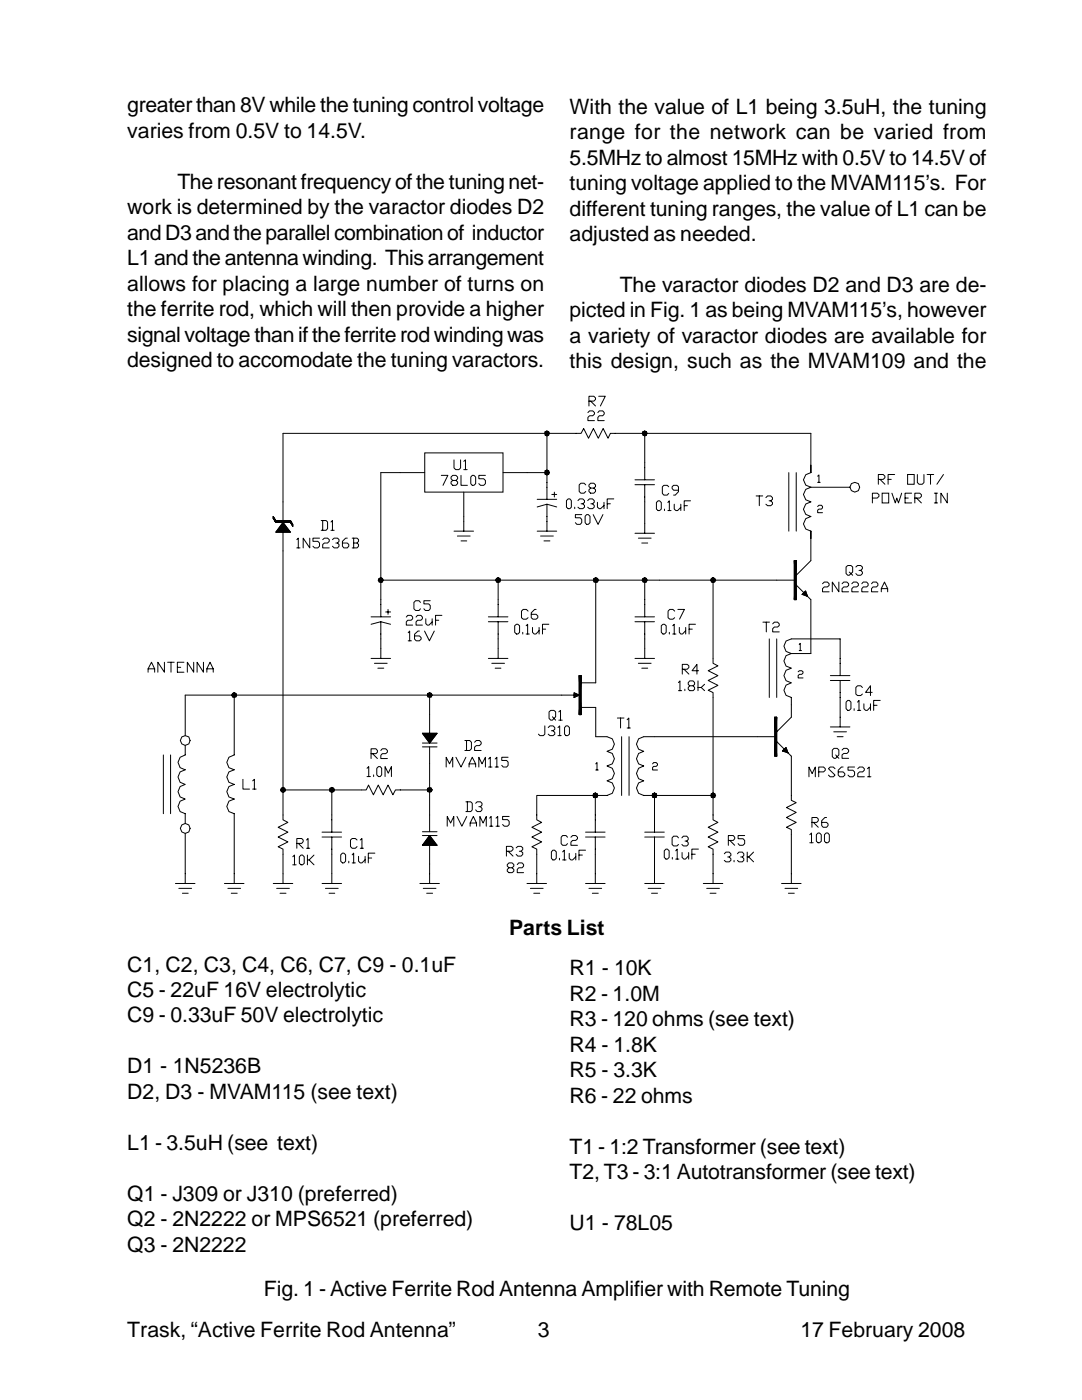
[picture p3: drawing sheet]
<svg xmlns="http://www.w3.org/2000/svg" width="216mm" height="279mm" viewBox="0 0 216 279" stroke-linecap="round" stroke-linejoin="round" font-family="sans-serif">
<path d="M12.9 78.3h192.8v100.8h-192.8z" fill="#fff" stroke="#fff" stroke-width=".2"/>
<g fill="none" stroke="#000" stroke-width=".2">
<path d="M119.5 79.1h1.3l-1 1.9M84.8 90.4h15.6v7.8h-15.6zM84.8 94.3h-8.8v28.8M88.1 94.9h1.3l-1 2M90.3 95.9l-.3-.4v-.3l.3-.3h.7l.3 .3v.3l-.3 .4h-.7l-.3 .3v.3l.3 .4h.7l.3-.4v-.3l-.3-.3M90.6 91.8v1.6l.3 .3h.7l.3-.3v-1.6M92 94.9v2h1.3M92.5 92.1l.4-.3v1.9M92.5 98.2v7.8M92.5 93.7h.7M94.2 94.9h.4l.3 .3v1.3l-.3 .4h-.4l-.3-.4v-1.3zM96.9 94.9h-1.4v.6h1l.4 .4v.6l-.4 .4h-.6l-.4-.4"/>
<path d="M100.4 94.3h8.7M107.2 99.7h3.9M108.7 94.3h.4l-.3 .4zM108.7 86.5h.4l-.3 .3zM108.8 93.9l.3-.1v.5zM108.8 93.9l.3 .4h-.4zM108.8 86.1l.3-.1v.5zM108.8 86.1l.3 .4h-.4zM109.1 93.8l.4 .1-.4 .4zM109.1 94.3v.5l-.3-.1zM109.1 94.3l.4 .4-.4 .1zM109.1 94.3h.5l-.1 .4z"/>
<path d="M109.1 86.5l.4-.4 .1 .4zM109.1 86l.4 .1-.4 .4zM109.1 86.5v.5l-.3-.2zM109.1 86.5l.4 .3-.4 .2zM109.1 86.5h.5l-.1 .3zM109.1 86.5v13.2M109.5 93.9l.1 .4h-.5zM110.1 98.7h1M110.6 98.2v1M113.4 99.6h.3l.3 .3v1.3l-.3 .3h-.3l-.4-.3v-1.3zM115.3 99.9l.4-.3h.6l.3 .3v.3l-.3 .3h-.3M116.9 96.8l-.4-.4h-.6l-.3 .4v1.3l.3 .3h.6l.4-.3"/>
<path d="M117.3 99.9l.3-.3h.6l.4 .3v.3l-.4 .3h-.3M117.3 82.3l.3-.3h.7l.3 .3v.3l-.3 .4h-.7l-.3 .3v.6h1.3M117.5 80.1h1l.3-.4v-.3l-.3-.3h-1v1.9M117.9 97.4l-.4-.3v-.3l.4-.4h.6l.3 .4v.3l-.3 .3h-.6l-.4 .3v.4l.4 .3h.6l.3-.3v-.4l-.3-.3M117.9 80.1l.9 .9M119.3 82.3l.3-.3h.7l.3 .3v.3l-.3 .4h-.7l-.3 .3v.6h1.3M122.5 99.6h-1.3v1.9M126.7 96.7h3.9M126.7 95.8h3.9M128.1 86.5h.6l-.4 .3zM128.3 86.1l.4-.1v.5zM128.3 86.1l.4 .4h-.6z"/>
<path d="M128.7 86.5l.3-.4 .1 .4zM128.7 86l.3 .1-.3 .4zM128.7 86.5v.5l-.4-.2zM128.7 86.5l.3 .3-.3 .2zM128.7 86.5h.4l-.1 .3zM128.7 86.5v9.3M128.7 96.7v9.7M131.3 99.9h.3l.4 .4v1.3l-.4 .3h-.3l-.3-.3v-1.3zM133.4 97.2l-.3-.3h-.6l-.3 .3v1.3l.3 .3h.6l.3-.3M135.4 97.8h-1l-.3-.3v-.3l.3-.3h.7l.3 .3v.9l-.7 .7h-.3M137.8 99.9h-1.3v2M150.9 99h1.3"/>
<path d="M151.5 99v1.9M152.8 99.3l.4-.3h.6l.3 .3v.4l-.3 .2h-.3M153.8 99.9l.3 .4v.3l-.3 .3h-.6l-.4-.3M157.4 94.3v11.7M158.9 94.3v11.7M161.8 97.2l-1-.4-.5-1 .5-1.1 1-.4v-7.8h-40l-.5 1-.9-2-1 2-1-2-1 2-.9-2-.5 1h-59.5v17.4M161.8 97.2l-1 .5-.5 1 .5 1 1 .5-1 .4-.5 1 .5 1.1 1 .4-1 .4-.5 1.1 .5 1 1 .4v5.9l-2.9 2.9M161.8 97.2h7.8M163.2 95l.2-.2v1.5M163.2 96.3h.5M169.9 96.5l.7-.2 .7 .2 .2 .7-.2 .7-.7 .3-.7-.3-.3-.7zM174.1 99.4h.9l.4-.3v-.4l-.4-.3h-.9v2"/>
<path d="M175.3 95.7h.9l.4-.4v-.3l-.4-.3h-.9v1.9M175.6 95.7l1 .9M176 98.4h1.3v2h-1.3zM177.2 95.7h.6M178 98.4l.6 2 .3-1 .4 1 .6-2M178.5 94.7h-1.3v1.9M180.6 99.4h.6M181.1 94.7h1.3v1.9h-1.3zM181.9 98.4h-1.3v2h1.3M182.5 99.4h1l.4-.3v-.4l-.4-.3h-1v2M182.9 99.4l1 1M183 94.7v1.6l.4 .3h.6l.4-.3v-1.6"/>
<path d="M185 94.7h1.3M185.7 94.7v1.9M186.4 98.4h.7M186.8 98.4v2M188.3 94.7l-1.4 1.9M189 98.4v2l-1.3-2v2M54.5 103.1l.3 .6-.3-.2zM54.5 103.1v.4v-.4l.5 .8M54.5 103.5l.5 .8v-.4M54.8 103.7l.2 .2v.4zM55 103.9h3v.4h-3zM55 103.9l3 .4h-3z"/>
<path d="M55 103.9h3v.4zM56.5 104.3l1.5 1.9h-3zM56.5 106.2v57.4l.9 .5-1.9 1 1.9 1-1.9 .9 1.9 1-1.9 1 1 .5v6.8M58 103.9l.4 .7v.4l-.4-.7zM58 104.3l.4 .7zM58 103.9l.4 .7-.2-.1zM59.2 107.7l.3-.3v1.9M59.2 109.3h.7M61.8 107.4v1.9l-1.3-1.9v1.9M63.8 107.4h-1.4v.6h1l.4 .4v.6l-.4 .3h-.6l-.4-.3M64.1 103.9h1l.3 .3v1.3l-.3 .3h-1M64.4 107.7l.3-.3h.7l.3 .3v.3l-.3 .4h-.7l-.3 .3v.6h1.3"/>
<path d="M64.4 103.9v1.9M66 104.2l.3-.3v1.9M66 105.8h.7M66.3 107.7l.4-.3h.7l.2 .3v.3l-.2 .4h-.4M67.4 108.4l.2 .3v.3l-.2 .3h-.7l-.4-.3M69.3 107.4h-.3l-.7 .6v1l.3 .3h.7l.3-.3v-.3l-.3-.3h-1M70.3 107.4h.9l.3 .3v.3l-.3 .4M70.6 108.4h.6l.3 .3v.3l-.3 .3h-.9M70.6 107.4v1.9M75.5 115.8h.5l-.4 .3zM75.6 115.4l.4-.1v.5zM75.6 115.4l.4 .4h-.5z"/>
<path d="M75.6 116.1l.4-.3v.4zM76 115.3l.3 .1-.3 .4zM76 115.8l.3 .3-.3 .1zM76 115.8h.5l-.2 .3zM76 115.8h82.5M76.3 115.4l.2 .4h-.5zM85.9 119.9h-1.3v.6h1l.3 .4v.6l-.3 .3h-.7l-.3-.3M90.6 106h3.9M91.3 107h2.5M92 107.9h1.1M98.9 115.8h.5l-.3 .3zM99.1 115.4l.3-.1v.5z"/>
<path d="M99.1 115.4l.3 .4h-.5zM99.4 115.8v.4l-.3-.1zM99.4 115.3l.3 .1-.3 .4zM99.4 115.8l.3 .3-.3 .1zM99.4 115.8h.5l-.2 .3zM99.4 115.8v7.3M99.7 115.4l.2 .4h-.5zM107.2 106h3.9M107.9 107h2.5M108.5 107.9h1.2M109.1 100.6l-1.9 .6M111.1 101.2l-2-.6v5.4"/>
<path d="M114.7 101.2v.3M116.1 102.7h-1.3v.6h1l.3 .4v.6l-.3 .3h-.7l-.3-.3M116.3 100.5l.3 .4v.3l-.3 .3h-.6l-.4-.3M117.1 102.7h.3l.3 .3v1.3l-.3 .3h-.3l-.3-.3v-1.3zM118.2 100.5l.4 .4v.3l-.4 .3h-.6l-.3-.3M118.4 102.7l.9 1.9 1-1.9M118.4 115.8h.5l-.4 .3zM118.5 115.4l.4-.1v.5zM118.5 115.4l.4 .4h-.5zM118.5 116.1l.4-.3v.4zM118.9 115.3l.4 .1-.4 .4zM118.9 115.8l.4 .3-.4 .1z"/>
<path d="M118.9 115.8v20.5h-2.9M118.9 115.8l.4-.4 .1 .4zM118.9 115.8h.5l-.1 .3zM119.2 100.2v1l.3 .3h.3l.7-.6M120.5 100.2v1.3M121.2 100.5h.6M126.7 106.4h3.9M127.4 107.4h2.5M128.1 108.4h1.1M128.1 115.8h.6l-.4 .3zM128.3 115.4l.4-.1v.5zM128.3 115.4l.4 .4h-.6z"/>
<path d="M128.3 116.1l.4-.3v.4zM128.7 115.8l.3-.4 .1 .4zM128.7 115.3l.3 .1-.3 .4zM128.7 115.8l.3 .3-.3 .1zM128.7 115.8h.4l-.1 .3zM128.7 115.8v7.3M132.6 101.6v.3M133.3 100.3l.3-.4v2M133.3 101.9h.6M134.5 100.6v1l.4 .3h.3l.6-.6M135.8 100.6v1.3M136.5 100.9h.7"/>
<path d="M141.8 115.8h.5l-.4 .3zM141.9 115.4l.4-.1v.5zM141.9 115.4l.4 .4h-.5zM141.9 116.1l.4-.3v.4zM142.3 115.3l.3 .1-.3 .4zM142.3 115.8l.3 .3-.3 .1zM142.3 115.8h.5l-.2 .3zM142.3 115.8v16.6l1 .5-2 1 2 .9-2 1 2 1-2 1 1 .4v25.4l1 .5-2 1 2 1-2 .9 2 1-2 1 1 .5v6.8M142.6 115.4l.2 .4h-.5zM158.5 111.9h.4v7.8h-.4zM158.5 111.9h.4l-.2 3.9zM158.6 111.9v7.8"/>
<path d="M158.7 115.8l.2 3.9h-.4zM158.9 116.8l2.9 2.9v10.7h-3.9M160.1 118.6l.6-.7 .4 1.1zM160.4 118.3l.3-.4 .4 1.1zM163.2 101.1l.2-.3h.5l.2 .3-.2 .5h-.5l-.2 .2v.5h.9M164.1 116.5l.4-.3h.6l.3 .3v.3l-.3 .3h-.6l-.4 .4v.6h1.3M167.4 116.2v1.9l-1.3-1.9v1.9M168 116.5l.4-.3h.6l.3 .3v.3l-.3 .3h-.6l-.4 .4v.6h1.3M169.5 114.2l.3 .3-.3 .3h-.3l-.4-.3v-1.3l.4-.3h.6l.3 .3v1l-.3 .3 .3 .3M170 116.5l.3-.3h.6l.4 .3v.3l-.4 .3h-.6l-.3 .4v.6h1.3M170.8 113.2l.3-.3h.6l.4 .3v.3l-.4 .3h-.3M171.7 113.8l.4 .4v.3l-.4 .3h-.6l-.3-.3"/>
<path d="M172 116.5l.3-.3h.6l.3 .3v.3l-.3 .3h-.6l-.3 .4v.6h1.2M173.9 116.5l.3-.3h.7l.3 .3v.3l-.3 .3h-.7l-.3 .4v.6h1.3M175.9 118.1v-.6l.6-1.3 .6 1.3v.6M175.9 117.5h1.2M186.4 100.4h.7M29.5 134.2v-.7l.7-1.3 .7 1.3v.7M29.5 133.5h1.4M32.8 132.2v2l-1.3-2v2M33.4 132.2h1.4M34.1 132.2v2M35.4 133.2h.7M36.7 132.2h-1.3v2h1.3"/>
<path d="M38.7 132.2v2l-1.3-2v2M40.6 132.2v2l-1.3-2v2M41.3 134.2v-.7l.6-1.3 .6 1.3v.7M41.3 133.5h1.2M46.2 138.7h.5l-.3 .4zM46.4 138.4l.3-.2v.5zM46.4 138.4l.3 .3h-.5zM46.7 138.7v12l-1 .4-.4 1 .4 1.1 1 .4-1 .5-.4 1 .4 1 1 .4-1 .5-.4 1 .4 1 1 .5-1 .4-.4 1.1 .4 1 1 .4v13.9M46.7 138.7l.4-.3 .1 .3zM46.7 138.2l.4 .2-.4 .3zM46.7 138.7v.5l-.3-.1zM46.7 138.7l.4 .4-.4 .1z"/>
<path d="M46.7 138.7h.5l-.1 .4zM74 123.1h3.9M74 131.4h3.9M74.7 132.4h2.6M75.4 133.3h1.2M76 124.1l-2 .5M77 122.1h.9M77.4 121.6v1M77.9 124.6l-1.9-.5v7.3M81.1 123.1l.3-.3h.6l.3 .3v.4l-.3 .3h-.6l-.3 .3v.7h1.2M81.4 126.3l.3-.4v2M81.4 127.9h.7"/>
<path d="M83 123.1l.3-.3h.7l.3 .3v.4l-.3 .3h-.7l-.3 .3v.7h1.3M83.7 125.9h-.3l-.7 .7v1l.4 .3h.6l.3-.3v-.3l-.3-.4h-1M83.9 120.2l-.3-.3h-.7l-.3 .3v1.3l.3 .3h.7l.3-.3M84.7 125.9l1 2 1-2M85 123.5v1l.3 .3h.3l.6-.7M85.3 138.7h.4l-.3 .4zM85.4 138.4l.3-.2v.5zM85.4 138.4l.3 .3h-.4zM85.7 138.7l.4-.3 .1 .3zM85.7 138.2l.4 .2-.4 .3zM85.7 138.7v.5l-.3-.1zM85.7 138.7l.4 .4-.4 .1z"/>
<path d="M85.7 138.7h.5l-.1 .4zM85.7 138.7h-48.7v8.1M86.2 123.5v1.3M86.9 123.8h.6M88.2 122.8h-1.3v2M97.5 124.1h3.8M97.5 123.1h3.8M97.5 131.4h3.8M98.1 132.4h2.6M98.8 133.3h1.1M99.4 124.1v7.3M102.7 124.9l.3-.3h.3l.4 .3v1.3l-.4 .3h-.3l-.3-.3z"/>
<path d="M104.3 126.2v.3M105 124.9l.3-.3v1.9M105 126.5h.6M105.4 122l-.4-.4h-.6l-.3 .4v1.3l.3 .3h.6l.4-.3M106.3 125.2v1l.3 .3h.3l.7-.6M107 121.6h-.3l-.7 .7v1l.3 .3h.7l.3-.3v-.4l-.3-.3h-1M107.6 125.2v1.3M108.2 125.6h.7M109.5 124.6h-1.3v1.9M114.6 138.3l1 .4-1 .5zM114.6 138.3l1 .4h-1zM115.6 138.7h-29.9v7.6"/>
<path d="M115.6 134.8h.4v7.8h-.4zM115.6 134.8h.4l-.2 3.9zM115.8 138.7l.2 3.9h-.4zM115.9 134.8v7.8M126.7 124.1h3.9M126.7 123.1h3.9M126.7 131.4h3.9M127.4 132.4h2.5M128.1 133.3h1.1M128.7 124.1v7.3M132 124.9l.3-.3h.3l.3 .3v1.3l-.3 .3h-.3l-.3-.3zM133.6 126.2v.3"/>
<path d="M134.2 124.9l.3-.3v1.9M134.2 126.5h.7M134.6 122l-.3-.4h-.7l-.3 .4v1.3l.3 .3h.7l.3-.3M135.3 121.6h1.3l-1 2M135.4 136.2l.3-.3v1.9M135.4 137.8h.6M135.6 125.2v1l.2 .3h.4l.6-.6M136.1 133.6h1l.4-.4v-.3l-.4-.3h-1v1.9M136.5 133.6l1 .9M136.7 137.5v.3M136.8 125.2v1.3M137.5 125.6h.6"/>
<path d="M137.6 136.9l-.3-.3v-.4l.3-.3h.7l.3 .3v.4l-.3 .3h-.7l-.3 .3v.3l.3 .3h.7l.3-.3v-.3l-.3-.3M138.8 124.6h-1.3v1.9M139.3 135.9v1.9M139.4 133.9h-1.3l1-1.3v1.9M139.9 137.2l.7 .6M140.6 136.6l-.7 .6h-.6M152.2 124.2h1.3M152.9 124.2v1.9M153.5 127.5v11.7M154.2 124.5l.3-.3h.7l.3 .3v.3l-.3 .3h-.7l-.3 .4v.6h1.3M155 127.5v11.7M159.3 134.1l.2-.2h.5l.2 .2v.2l-.2 .3h-.5l-.2 .2v.5h.9"/>
<path d="M159.5 128.6l.2-.2v1.4M159.5 129.8h.4M165.7 135.8h3.9M165.7 134.8h3.9M167.6 134.8v-7.3h-9.7l-1.1 .4-.4 1 .4 1.1 1.1 .4-1.1 .5-.4 1 .4 1 1.1 .4-1.1 .5-.4 1 .4 1 1.1 .5-1.1 .4-.4 1.1 .4 1 1.1 .4v3.9l-2.9 2.9M167.6 135.8v9.3M169.2 139.8h.3l.3 .3v1.3l-.3 .4h-.3l-.4-.4v-1.3zM172.1 137.2l-.4-.3h-.6l-.3 .3v1.3l.3 .3h.6l.4-.3M174 138.2h-1.3l1-1.3v1.9M175.6 139.8h-1.3v2M32.6 150.7v11.7M34 150.7v11.7"/>
<path d="M36.3 147.1l.7-.3 .7 .3 .2 .7-.2 .7-.7 .3-.7-.3-.3-.7zM37 148.8v1.9l-1.1 .4-.4 1 .4 1.1 1.1 .4-1.1 .5-.4 1 .4 1 1.1 .4-1.1 .5-.4 1 .4 1 1.1 .5-1.1 .4-.4 1.1 .4 1 1.1 .4v1.9M48.5 155.5v2h1.3M50.4 155.8l.4-.3v2M50.4 157.5h.7M56 157.6h.5l-.4 .4zM56.1 157.3l.4-.2v.5zM56.1 157.3l.4 .3h-.5zM56.1 158l.4-.4v.5zM56.5 157.1l.3 .2-.3 .3zM56.5 157.6l.3 .4-.3 .1zM56.5 157.6h.5l-.2 .4z"/>
<path d="M56.5 157.6h9.7M56.8 157.3l.2 .3h-.5zM65.7 157.6h.5l-.3 .4zM65.9 157.3l.3-.2v.5zM65.9 157.3l.3 .3h-.5zM65.9 158l.3-.4v.5zM66.2 157.1l.4 .2-.3 .3zM66.2 157.6l.4 .4-.4 .1zM66.3 157.6h.4l-.1 .4zM66.6 157.3l.1 .3h-.4zM73.2 153.3l.4-.3v2M73.2 155h.7"/>
<path d="M74 150.4h1l.3-.3v-.3l-.3-.4h-1v2M74.3 150.4l1 1M74.5 154.6v.4M75.5 153h.4l.3 .3v1.3l-.3 .4h-.4l-.3-.4v-1.3zM76 149.8l.3-.4h.7l.3 .4v.3l-.3 .3h-.7l-.3 .3v.7h1.3M76.8 155v-2l.7 1.3 .6-1.3v2M84.3 146.3h2.9l-1.5 2zM84.3 146.3h2.9l-1.5 .7zM84.3 149.1h2.9M84.3 148.3h2.9M85.3 157.6h.4l-.3 .4zM85.4 157.3l.3-.2v.5z"/>
<path d="M85.4 157.3l.3 .3h-.4zM85.4 158l.3-.4v.5zM85.7 147l1.5-.7-1.5 2zM85.7 157.6l.4-.3 .1 .3zM85.7 157.1l.4 .2-.4 .3zM85.7 157.6l.4 .4-.4 .1zM85.7 157.6h.5l-.1 .4zM85.7 157.6h-6.8l-.5 1-1-1.9-.9 1.9-1-1.9-1 1.9-1-1.9-.4 .9h-6.9v8.5M85.7 149.1v16.9M89 153.1v-2l.7 1.3 .6-1.3v2M91 151.1l1 2 1-2M92.8 147.8h.9l.4 .3v1.3l-.4 .4h-.9"/>
<path d="M93.1 147.8v2M93.6 153.1v-.7l.6-1.3 .7 1.3v.7M93.6 152.4h1.3M94.7 148.1l.3-.3h.7l.3 .3v.4l-.3 .3h-.7l-.3 .3v.7h1.3M95.5 153.1v-2l.7 1.3 .7-1.3v2M97.5 151.5l.3-.4v2M97.5 153.1h.7M98.8 151.5l.3-.4v2M98.8 153.1h.6M101.4 151.1h-1.3v.7h1l.3 .3v.6l-.3 .4h-.7l-.3-.4M108.7 144.9v1.6l-.3 .3h-.7l-.3-.3M109.4 145.2l.3-.3h.7l.3 .3v.3l-.3 .3h-.4"/>
<path d="M110.2 143l.3 .4-.3 .3h-.3l-.3-.3v-1.3l.3-.3h.6l.4 .3v.9l-.4 .4 .4 .3M110.4 145.8l.3 .4v.3l-.3 .3h-.7l-.3-.3M111.3 145.2l.4-.3v1.9M111.3 146.8h.7M111.5 142.1l.3-.3v1.9M111.5 143.7h.7M112.9 144.9h.4l.3 .3v1.3l-.3 .3h-.4l-.3-.3v-1.3zM116 141.2h2.9v5.8h2.2l1.1 .4 .4 1.1-.4 1-1.1 .4 1.1 .5 .4 1-.4 1-1.1 .5 1.1 .4 .4 1-.4 1.1-1.1 .4 1.1 .5 .4 1-.4 1-1.1 .5h-2.3v7.3M118.3 158.8h.5l-.4 .3zM118.4 158.4l.4-.2v.6zM118.4 158.4l.4 .4h-.5zM118.4 159.1l.4-.3v.4z"/>
<path d="M118.8 158.8h-11.7v4.8l1 .5-2 1 2 1-2 .9 2 1-2 1 1 .5v6.8M118.8 158.8l.3-.4 .2 .4zM118.8 158.2l.3 .2-.3 .4zM118.8 158.8l.3 .3-.3 .1zM118.8 158.8h.5l-.2 .3zM118.9 152.4l.2-.2v1.5M118.9 153.7h.5M123.2 143.3h1.3M123.8 143.3v2M124 147v11.8M125.1 143.6l.4-.3v2M125.1 145.3h.7"/>
<path d="M125.5 147v11.8M130.1 158.8h.5l-.3 .3zM130.2 152.4l.2-.2h.5l.3 .2v.3l-.3 .3h-.5l-.2 .2v.5h1M130.3 158.4l.3-.2v.6zM130.3 158.4l.3 .4h-.5zM130.3 159.1l.3-.3v.4zM130.6 158.8l.3-.4 .2 .4zM130.6 158.2l.3 .2-.3 .4zM130.6 158.8l.3 .3-.3 .1zM130.6 158.8h.5l-.2 .3zM141.8 158.8h.5l-.4 .3zM141.9 158.4l.4-.2v.6z"/>
<path d="M141.9 158.4l.4 .4h-.5zM141.9 159.1l.4-.3v.4zM142.3 158.8h-11.7v7.3M142.3 158.8l.3-.4 .2 .4zM142.3 158.2l.3 .2-.3 .4zM142.3 158.8l.3 .3-.3 .1zM142.3 158.8h.5l-.2 .3zM154.6 147h-26.2l-1 .4-.4 1.1 .4 1 1 .4-1 .5-.4 1 .4 1 1 .5-1 .4-.4 1 .4 1.1 1 .4-1 .5-.4 1 .4 1 1 .5h2.2M154.6 143.1h.4v7.8h-.4zM154.6 143.1h.4l-.2 3.9zM154.7 143.1v7.8M154.8 147l.2 3.9h-.4z"/>
<path d="M155 148l2.9 2.9v8.8l1 .5-2 1 2 .9-2 1.1 2 .9-2 1 1 .5v10.7M156.1 149.9l.7-.7 .4 1zM156.5 149.5l.3-.3 .4 1zM161.4 155v-1.9l.7 1.3 .6-1.3v1.9M163.4 154.1h.9l.4-.4v-.3l-.4-.3h-.9v1.9M165.7 145.1h3.9M166.4 146h2.5M166.6 153.4l-.3-.3h-.6l-.4 .3 1.3 1.3-.3 .3h-.6l-.4-.3M166.8 150.7l.2 .3-.2 .3h-.4l-.3-.3v-1.3l.3-.3h.6l.4 .3v1l-.4 .3 .4 .3M167 147h1.2M168 149.7l.4-.3h.6l.3 .3v.3l-.3 .4h-.6l-.4 .3v.6h1.3M168.2 153.1h-.3l-.6 .6v1l.3 .3h.6l.4-.3v-.3l-.4-.3h-.9"/>
<path d="M170.4 141.4v.4M170.5 153.1h-1.3v.6h1l.3 .4v.6l-.3 .3h-.7l-.3-.3M171.1 140.1l.3-.3v2M171.1 141.8h.6M171.2 153.4l.3-.3h.6l.4 .3v.3l-.4 .4h-.6l-.3 .3v.6h1.3M172.4 140.5v.9l.3 .4h.4l.6-.7M173.1 153.4l.3-.3v1.9M173.1 155h.7M173.7 140.5v1.3M174.3 140.8h.7M35 176.3h3.9M35.7 177.3h2.5"/>
<path d="M36.4 178.3h1.1M37 166.3v10M44.8 176.3h3.9M45.5 177.3h2.5M46.1 178.3h1.2M54.5 176.3h3.9M55.2 177.3h2.5M55.9 178.3h1.2M58.4 171l.4-.4v2M58.4 172.6h.7M59.2 168.3h1l.3-.3v-.4l-.3-.3h-1v2M59.5 168.3l1 1"/>
<path d="M59.7 171l.4-.4h.3l.3 .4v1.3l-.3 .3h-.3l-.4-.3zM61.2 167.6l.3-.3v2M61.2 169.3h.6M61.3 170.6v2M61.7 171.6l1 1M62.7 170.6l-1 1h-.4M64.3 176.3h3.9M64.3 167h3.9M64.3 166.1h3.9M64.9 177.3h2.6M65.7 178.3h1.1M66.2 167v9.3"/>
<path d="M68.3 170.3h.3l.4 .3v1.3l-.4 .3h-.3l-.3-.3v-1.3zM69.6 171.9v.3M70.3 170.6l.3-.3v1.9M70.3 172.2h.6M71.2 167.6l-.3-.3h-.6l-.4 .3v1.4l.4 .3h.6l.3-.3M71.5 170.9v1l.4 .3h.3l.7-.6M71.9 167.6l.3-.3v2M71.9 169.3h.6M72.9 170.9v1.3M73.5 171.2h.7M74.8 170.3h-1.3v1.9M83.8 176.3h3.9"/>
<path d="M84.3 168.7l1.4-.6 1.5 .6zM84.3 166h2.9M84.3 166.8h2.9M84.5 177.3h2.5M85.1 178.3h1.2M85.7 166.8l1.5 1.9h-2.9zM85.7 166.8v1.3l-1.4 .6zM85.7 168.7v7.6M89.2 164.9v-2l.7 1.4 .7-1.4v2M91.2 162.9l1 2 .9-2M93 160h.9l.3 .3v1.3l-.3 .4h-.9M93.3 160v2"/>
<path d="M93.8 164.9v-.6l.6-1.4 .7 1.4v.6M93.8 164.3h1.3M94.9 160.3l.3-.3h.7l.3 .3v.4l-.3 .3h-.4M95.8 164.9v-2l.6 1.4 .6-1.4v2M95.9 161l.3 .3v.3l-.3 .4h-.7l-.3-.4M97.7 163.3l.3-.4v2M97.7 164.9h.6M99 163.3l.3-.4v2M99 164.9h.7M101 169.9h1l.4-.4v-.3l-.4-.3h-1v2M101.4 169.9l1 1M101.6 173.2l-.4-.4v-.2l.4-.4h.6l.3 .4v.2l-.3 .4h-.6l-.4 .3v.4l.4 .3h.6l.3-.3v-.4l-.3-.3"/>
<path d="M101.6 162.9h-1.3v.7h1l.3 .3v.6l-.3 .4h-.7l-.3-.4M103 169.2l.3-.3h.7l.3 .3v.3l-.3 .4h-.4M103.2 172.6l.3-.4h.7l.3 .4v.2l-.3 .4h-.7l-.3 .3v.7h1.3M104 169.9l.3 .3v.3l-.3 .4h-.7l-.3-.4M105.2 176.3h3.9M105.8 177.3h2.6M106.5 178.3h1.2M110.3 169.7h.4l.3 .3v1.3l-.3 .3h-.4l-.3-.3v-1.3zM111.6 171.3v.3M112.3 170l.3-.3v1.9M112.3 171.6h.6M113.2 167.1l-.3-.3h-.6l-.3 .3v1.3l.3 .3h.6l.3-.3"/>
<path d="M113.6 170.3v1l.3 .3h.4l.6-.6M113.9 167.1l.4-.3h.6l.3 .3v.3l-.3 .3h-.6l-.4 .4v.6h1.3M114.9 170.3v1.3M115.5 170.6h.7M116.8 169.7h-1.3v1.9M116.8 176.3h3.9M116.8 167h3.9M116.8 166.1h3.9M117.5 177.3h2.6M118.2 178.3h1.2M118.8 167v9.3M128.7 176.3h3.8"/>
<path d="M128.7 167h3.8M128.7 166.1h3.8M129.3 177.3h2.6M130 178.3h1.2M130.6 167v9.3M132.9 169.5h.3l.3 .3v1.3l-.3 .3h-.3l-.4-.3v-1.3zM134.2 171.1v.3M134.8 169.8l.3-.3v1.9M134.8 171.4h.7M135.4 167.2l-.3-.3h-.7l-.3 .3v1.3l.3 .3h.7l.3-.3M136.1 167.2l.3-.3h.6l.3 .3v.4l-.3 .3h-.3M136.1 170.1v1l.3 .3h.4l.6-.6"/>
<path d="M137 167.9l.3 .3v.3l-.3 .3h-.6l-.3-.3M137.4 170.1v1.3M138 170.5h.7M139.4 169.5h-1.4v1.9M140.3 176.3h3.9M141 177.3h2.6M141.7 178.3h1.2M144.5 170.4l.4-.3h.6l.3 .3v.3l-.3 .3h-.3M145.3 167.7h1l.3-.3v-.3l-.3-.3h-1v1.9M145.5 171l.3 .4v.3l-.3 .3h-.6l-.4-.3M145.6 167.7l1 1M146.5 171.7v.3"/>
<path d="M147.2 170.4l.2-.3h.7l.3 .3v.3l-.3 .3h-.3M148.1 171l.3 .4v.3l-.3 .3h-.7l-.2-.3M148.6 166.8h-1.3v.6h1l.3 .3v.7l-.3 .3h-.7l-.3-.3M149.1 170.1v1.9M149.4 171l1 1M150.4 170.1l-1 .9h-.3M156 176.3h3.9M156.6 177.3h2.6M157.3 178.3h1.2M161.6 166.6l.3-.4v2M161.6 168.2h.7M162 164.1h1l.3-.3v-.4l-.3-.2h-1v1.9"/>
<path d="M162.3 164.1l1 1M163.2 166.2h.3l.4 .4v1.3l-.4 .3h-.3l-.3-.3v-1.3zM164.8 166.2h.4l.3 .4v1.3l-.3 .3h-.4l-.3-.3v-1.3zM164.9 163.2h-.3l-.6 .6v1l.3 .3h.6l.3-.3v-.4l-.3-.3h-.9"/>
<circle cx="37" cy="165.3" r=".98"/>
</g>
<g fill="#000">
<path d="M108.7 94.3h.4l-.3 .4zM108.7 86.5h.4l-.3 .3zM108.8 93.9l.3 .4h-.4zM109.1 94.3v.5l-.3-.1zM108.8 86.1l.3 .4h-.4zM109.1 86.5v.5l-.3-.2zM109.5 93.9l-.4 .4zM109.1 93.8v.5zM108.8 93.9l.3-.1v.5zM108.8 93.9l.3 .4zM108.7 94.3h.4zM109.1 94.3l-.3 .4z"/>
<path d="M109.1 94.3v.5zM109.1 94.3l.4 .4-.4 .1zM109.1 94.3l.4 .4zM109.1 94.3h.5zM109.1 86.5l.4-.4zM109.1 86v.5zM108.8 86.1l.3-.1v.5zM108.8 86.1l.3 .4zM108.7 86.5h.4zM109.1 86.5l-.3 .3zM109.1 86.5v.5zM109.1 86.5l.4 .3-.4 .2z"/>
<path d="M109.1 86.5l.4 .3zM109.1 86.5h.5zM109.1 93.8l.4 .1-.4 .4zM109.1 94.3h.5l-.1 .4zM109.1 86l.4 .1-.4 .4zM109.1 86.5h.5l-.1 .3zM109.5 93.9l.1 .4h-.5zM109.1 86.5l.4-.4 .1 .4zM128.1 86.5h.6l-.4 .3zM128.3 86.1l.4 .4h-.6zM128.7 86.5v.5l-.4-.2zM128.7 86.5l.3-.4z"/>
<path d="M128.7 86v.5zM128.3 86.1l.4-.1v.5zM128.3 86.1l.4 .4zM128.1 86.5h.6zM128.7 86.5l-.4 .3zM128.7 86.5v.5zM128.7 86.5l.3 .3-.3 .2zM128.7 86.5l.3 .3zM128.7 86.5h.4zM128.7 86l.3 .1-.3 .4zM128.7 86.5h.4l-.1 .3zM128.7 86.5l.3-.4 .1 .4z"/>
<path d="M54.8 103.7l.2 .2v.4zM54.5 103.1l.5 .8-.2-.2zM54.5 103.1l.3 .6-.3-.2zM54.5 103.5l.3 .2 .2 .6zM56.5 104.3l1.5 1.9h-3zM58 104.3l.4 .7zM58.2 104.5l.2 .1v.4zM58 103.9l.4 .7-.2-.1zM58 103.9l.2 .6-.2-.2zM75.5 115.8h.5l-.4 .3zM75.6 115.4l.4 .4h-.5zM75.6 116.1l.4-.3v.4z"/>
<path d="M76.3 115.4l-.3 .4zM76 115.3v.5zM75.6 115.4l.4-.1v.5zM75.6 115.4l.4 .4zM75.5 115.8h.5zM76 115.8l-.4 .3zM76 115.8v.4zM76 115.8l.3 .3-.3 .1zM76 115.8l.3 .3zM76 115.8h.5zM76 115.3l.3 .1-.3 .4zM76 115.8h.5l-.2 .3z"/>
<path d="M76.3 115.4l.2 .4h-.5zM98.9 115.8h.5l-.3 .3zM99.1 115.4l.3 .4h-.5zM99.4 115.8v.4l-.3-.1zM98.9 115.8h.5zM99.4 115.8l-.3 .3zM99.4 115.8v.4zM99.7 115.4l-.3 .4zM99.4 115.3v.5zM99.1 115.4l.3-.1v.5zM99.1 115.4l.3 .4zM99.4 115.8l.3 .3-.3 .1z"/>
<path d="M99.4 115.8l.3 .3zM99.4 115.8h.5zM99.4 115.3l.3 .1-.3 .4zM99.4 115.8h.5l-.2 .3zM99.7 115.4l.2 .4h-.5zM118.4 115.8h.5l-.4 .3zM118.5 115.4l.4 .4h-.5zM118.5 116.1l.4-.3v.4zM118.5 115.4l.4-.1v.5zM118.5 115.4l.4 .4zM118.4 115.8h.5zM118.5 116.1l.4-.3z"/>
<path d="M118.9 115.8v.4zM118.9 115.8l.4 .3-.4 .1zM118.9 115.8l.4 .3zM118.9 115.8l.4-.4zM118.9 115.3v.5zM118.9 115.8h.5zM118.9 115.3l.4 .1-.4 .4zM118.9 115.8h.5l-.1 .3zM118.9 115.8l.4-.4 .1 .4zM128.1 115.8h.6l-.4 .3zM128.3 115.4l.4 .4h-.6zM128.3 116.1l.4-.3v.4z"/>
<path d="M128.7 115.8l.3-.4zM128.7 115.3v.5zM128.3 115.4l.4-.1v.5zM128.3 115.4l.4 .4zM128.1 115.8h.6zM128.7 115.8l-.4 .3zM128.7 115.8v.4zM128.7 115.8l.3 .3-.3 .1zM128.7 115.8l.3 .3zM128.7 115.8h.4zM128.7 115.3l.3 .1-.3 .4zM128.7 115.8h.4l-.1 .3z"/>
<path d="M128.7 115.8l.3-.4 .1 .4zM141.8 115.8h.5l-.4 .3zM141.9 115.4l.4 .4h-.5zM141.9 116.1l.4-.3v.4zM142.3 115.3v.5zM141.9 115.4l.4-.1v.5zM141.9 115.4l.4 .4zM141.8 115.8h.5zM141.9 116.1l.4-.3zM142.3 115.8v.4zM142.3 115.8l.3 .3-.3 .1zM142.3 115.8l.3 .3z"/>
<path d="M142.3 115.8h.5zM142.6 115.4l-.3 .4zM142.3 115.3l.3 .1-.3 .4zM142.3 115.8h.5l-.2 .3zM142.6 115.4l.2 .4h-.5zM160.4 118.3l.7 .7-1-.4zM160.4 118.3l.3-.4 .4 1.1zM46.2 138.7h.5l-.3 .4zM46.4 138.4l.3 .3h-.5zM46.7 138.7v.5l-.3-.1zM46.7 138.7l.4-.3zM46.7 138.2v.5z"/>
<path d="M46.4 138.4l.3-.2v.5zM46.4 138.4l.3 .3zM46.2 138.7h.5zM46.7 138.7l-.3 .4zM46.7 138.7v.5zM46.7 138.7l.4 .4-.4 .1zM46.7 138.7l.4 .4zM46.7 138.7h.5zM46.7 138.2l.4 .2-.4 .3zM46.7 138.7h.5l-.1 .4zM46.7 138.7l.4-.3 .1 .3zM85.3 138.7h.4l-.3 .4z"/>
<path d="M85.4 138.4l.3 .3h-.4zM85.7 138.7v.5l-.3-.1zM85.7 138.7l.4-.3zM85.7 138.2v.5zM85.4 138.4l.3-.2v.5zM85.4 138.4l.3 .3zM85.3 138.7h.4zM85.7 138.7l-.3 .4zM85.7 138.7v.5zM85.7 138.7l.4 .4-.4 .1zM85.7 138.7l.4 .4zM85.7 138.7h.5z"/>
<path d="M85.7 138.2l.4 .2-.4 .3zM85.7 138.7h.5l-.1 .4zM85.7 138.7l.4-.3 .1 .3zM114.6 138.7h1l-1 .5zM114.6 138.3l1 .4h-1zM56 157.6h.5l-.4 .4zM56.1 157.3l.4 .3h-.5zM56.1 158l.4-.4v.5zM56.8 157.3l-.3 .3zM56.5 157.1v.5zM56.1 157.3l.4-.2v.5zM56.1 157.3l.4 .3z"/>
<path d="M56 157.6h.5zM56.1 158l.4-.4zM56.5 157.6v.5zM56.5 157.6l.3 .4-.3 .1zM56.5 157.6l.3 .4zM56.5 157.6h.5zM56.5 157.1l.3 .2-.3 .3zM56.5 157.6h.5l-.2 .4zM56.8 157.3l.2 .3h-.5zM65.7 157.6h.5l-.3 .4zM65.9 157.3l.3 .3h-.5zM65.9 158l.3-.4v.5z"/>
<path d="M65.9 157.3l.3-.2v.5zM65.9 157.3l.3 .3zM65.7 157.6h.5zM66.2 157.6l-.3 .4zM66.2 157.6v.5zM66.2 157.6l.4 .4-.4 .1zM66.2 157.6l.4 .4zM66.6 157.3l-.3 .3zM66.2 157.1l.1 .5zM66.3 157.6h.4zM66.2 157.1l.4 .2-.3 .3zM66.3 157.6h.4l-.1 .4z"/>
<path d="M66.6 157.3l.1 .3h-.4zM85.3 157.6h.4l-.3 .4zM85.4 157.3l.3 .3h-.4zM85.4 158l.3-.4v.5zM84.3 146.3h2.9l-1.5 .7zM84.3 146.3l1.4 .7v1.3zM85.7 147l1.5-.7-1.5 2zM85.7 157.6l.4-.3zM85.7 157.1v.5zM85.4 157.3l.3-.2v.5zM85.4 157.3l.3 .3zM85.3 157.6h.4z"/>
<path d="M85.4 158l.3-.4zM85.7 157.6v.5zM85.7 157.6l.4 .4-.4 .1zM85.7 157.6l.4 .4zM85.7 157.6h.5zM85.7 157.1l.4 .2-.4 .3zM85.7 157.6h.5l-.1 .4zM85.7 157.6l.4-.3 .1 .3zM118.3 158.8h.5l-.4 .3zM118.4 158.4l.4 .4h-.5zM118.4 159.1l.4-.3v.4zM118.8 158.8l.3-.4z"/>
<path d="M118.8 158.2v.6zM118.4 158.4l.4-.2v.6zM118.4 158.4l.4 .4zM118.3 158.8h.5zM118.4 159.1l.4-.3zM118.8 158.8v.4zM118.8 158.8l.3 .3-.3 .1zM118.8 158.8l.3 .3zM118.8 158.8h.5zM118.8 158.2l.3 .2-.3 .4zM118.8 158.8h.5l-.2 .3zM118.8 158.8l.3-.4 .2 .4z"/>
<path d="M130.1 158.8h.5l-.3 .3zM130.3 158.4l.3 .4h-.5zM130.3 159.1l.3-.3v.4zM130.6 158.8l.3-.4zM130.6 158.2v.6zM130.3 158.4l.3-.2v.6zM130.3 158.4l.3 .4zM130.1 158.8h.5zM130.3 159.1l.3-.3zM130.6 158.8v.4zM130.6 158.8l.3 .3-.3 .1zM130.6 158.8l.3 .3z"/>
<path d="M130.6 158.8h.5zM130.6 158.2l.3 .2-.3 .4zM130.6 158.8h.5l-.2 .3zM130.6 158.8l.3-.4 .2 .4zM141.8 158.8h.5l-.4 .3zM141.9 158.4l.4 .4h-.5zM141.9 159.1l.4-.3v.4zM142.3 158.2v.6zM141.9 158.4l.4-.2v.6zM141.9 158.4l.4 .4zM141.8 158.8h.5zM141.9 159.1l.4-.3z"/>
<path d="M142.3 158.8v.4zM142.3 158.8l.3 .3-.3 .1zM142.3 158.8l.3 .3zM142.3 158.8h.5zM142.3 158.8l.3-.4zM142.3 158.2l.3 .2-.3 .4zM142.3 158.8h.5l-.2 .3zM142.6 158.4l.2 .4h-.5zM156.5 149.5l.7 .7-1.1-.3zM156.5 149.5l.3-.3 .4 1zM84.3 168.7l1.4-.6 1.5 .6zM85.7 166.8l1.5 1.9-1.5-.6z"/>
<path d="M85.7 166.8v1.3l-1.4 .6z"/>
</g>
<path d="M55 104.1h3M158.7 111.9v7.8M115.8 134.8v7.8M154.8 143.1v7.8" fill="none" stroke="#000" stroke-width=".38"/>
<path d="M158.8 111.9v7.8M115.7 134.8v7.8M154.9 143.1v7.8" fill="none" stroke="#000" stroke-width=".21"/>
<g font-size="4.2">
<text x="25.4" y="22.4">greater than 8V while the tuning control voltage</text>
<text x="113.7" y="22.7">With the value of L1 being 3.5uH, the tuning</text>
<text x="25.4" y="27.5">varies from 0.5V to 14.5V.</text>
<text x="113.7" y="27.8">range for the network can be varied from</text>
<text x="113.7" y="32.9">5.5MHz to almost 15MHz with 0.5V to 14.5V of</text>
<text x="35.4" y="37.7">The resonant frequency of the tuning net-</text>
<text x="113.7" y="37.9">tuning voltage applied to the MVAM115’s. For</text>
<text x="25.4" y="42.8">work is determined by the varactor diodes D2</text>
<text x="25.4" y="47.8">and D3 and the parallel combination of inductor</text>
<text x="113.7" y="43">different tuning ranges, the value of L1 can be</text>
<text x="25.4" y="52.9">L1 and the antenna winding. This arrangement</text>
<text x="113.7" y="48.1">adjusted as needed.</text>
<text x="25.4" y="58">allows for placing a large number of turns on</text>
<text x="123.7" y="58.3">The varactor diodes D2 and D3 are de-</text>
<text x="25.4" y="63.1">the ferrite rod, which will then provide a higher</text>
<text x="113.7" y="63.3">picted in Fig. 1 as being MVAM115’s, however</text>
<text x="25.4" y="68.2">signal voltage than if the ferrite rod winding was</text>
<text x="113.7" y="68.4">a variety of varactor diodes are available for</text>
<text x="25.4" y="73.2">designed to accomodate the tuning varactors.</text>
<text x="113.7" y="73.5">this design, such as the MVAM109 and the</text>
<text x="101.6" y="186.5">Parts List</text>
<text x="25.4" y="193.9">C1, C2, C3, C4, C6, C7, C9 - 0.1uF</text>
<text x="113.7" y="194.6">R1 - 10K</text>
<text x="25.4" y="199">C5 - 22uF 16V electrolytic</text>
<text x="113.7" y="199.7">R2 - 1.0M</text>
<text x="25.4" y="204">C9 - 0.33uF 50V electrolytic</text>
<text x="113.7" y="204.8">R3 - 120 ohms (see text)</text>
<text x="113.7" y="209.9">R4 - 1.8K</text>
<text x="25.4" y="214.2">D1 - 1N5236B</text>
<text x="113.7" y="215">R5 - 3.3K</text>
<text x="25.4" y="219.3">D2, D3 - MVAM115 (see text)</text>
<text x="113.7" y="220">R6 - 22 ohms</text>
<text x="25.4" y="229.4">L1 - 3.5uH (see text)</text>
<text x="113.7" y="230.2">T1 - 1:2 Transformer (see text)</text>
<text x="25.4" y="239.6">Q1 - J309 or J310 (preferred)</text>
<text x="113.7" y="235.3">T2, T3 - 3:1 Autotransformer (see text)</text>
<text x="25.4" y="244.7">Q2 - 2N2222 or MPS6521 (preferred)</text>
<text x="113.7" y="245.4">U1 - 78L05</text>
<text x="25.4" y="249.8">Q3 - 2N2222</text>
<text x="52.7" y="258.7">Fig. 1 - Active Ferrite Rod Antenna Amplifier with Remote Tuning</text>
<text x="25.4" y="266.8">Trask, “Active Ferrite Rod Antenna”</text>
<text x="107.3" y="266.8">3</text>
<text x="159.7" y="266.8">17 February 2008</text>
</g>
</svg>
